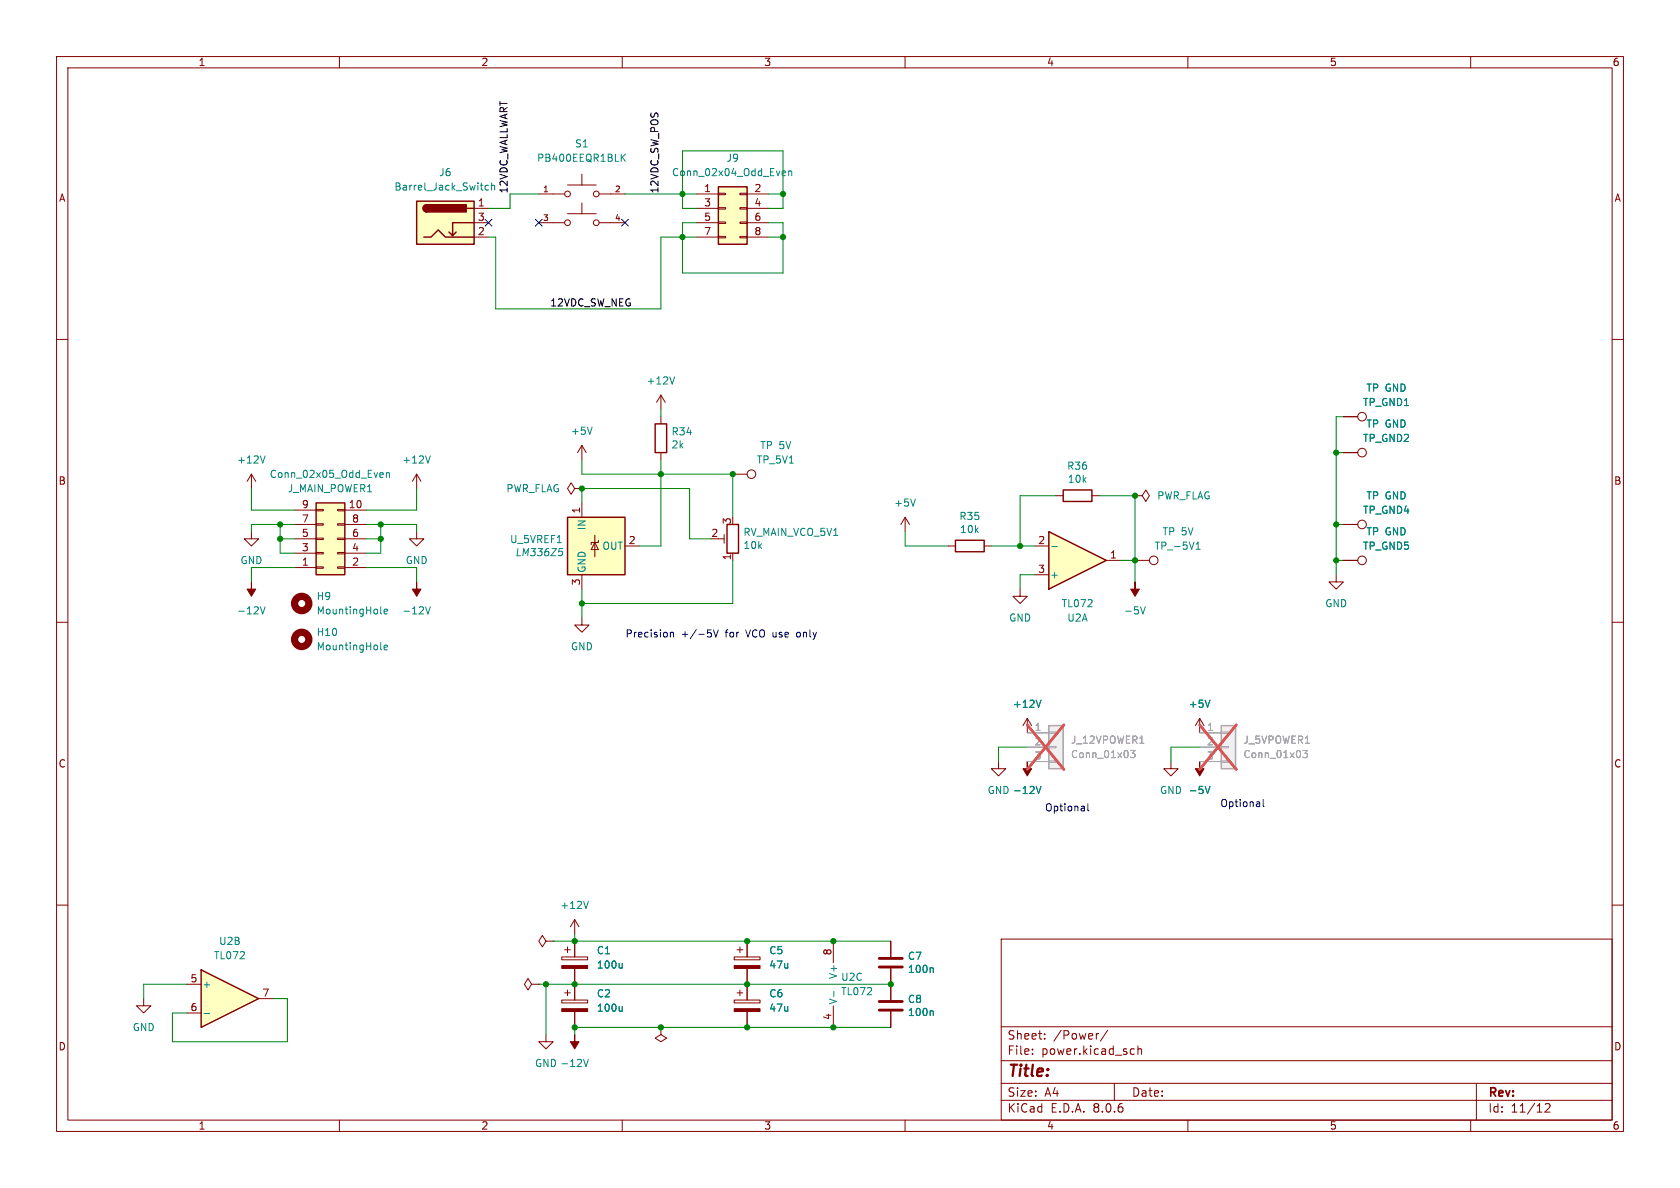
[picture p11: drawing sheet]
<svg xmlns="http://www.w3.org/2000/svg" width="297mm" height="210mm" viewBox="0 0 297 210" stroke-linecap="round" stroke-linejoin="round" font-family="sans-serif">
<g fill="none" stroke="#840000" stroke-width=".18">
<path d="M10 10h277v190h-277zM12 12h273v186h-273zM60 10v2M110 10v2M160 10v2M210 10v2M260 10v2M10 60h2M285 60h2M116.8 69.9v2.5M116.8 73.7v1.2M116.8 69.9l-.7 1.2"/>
<path d="M116.8 69.9l.8 1.2M44.4 94v1.3h1.3l-1.3 1.2-1.2-1.2h1.2M116.8 80v1.3M127 95.3h1M128 94.5v1.5M129.5 97.8v1.3M129.5 83.8h2.6M160 91.4l-.7 1.3M160 91.4v2.6M160 91.4l.8 1.3M167.6 96.5h1.3M174 96.5h1.3"/>
<path d="M10 110h2M102.9 109.2v1.3h1.2l-1.2 1.3-1.3-1.3h1.3M285 110h2M10 160h2M285 160h2M177 166h108v32h-108zM60 198v2M110 198v2M160 198v2M177 194.5h108M177 191.5h108M177 187.5h108"/>
<path d="M177 181.5h108M182.5 186.3v.1M182.5 185.5v.1M184.7 183.6v.1M184.7 182.8v.1M194.2 182.7l-.2 .1M195.8 182.1l-1.3 2M197 191.5v3M200.1 185.4l.4 .1M200.5 186.3l-.4 .1M201.2 185.5l.2-.1 .3 .1 .1 .9M201.2 184.9v1.5"/>
<path d="M210 198v2M260 198v2M261 191.5v6.5M273.2 195.2l.5-.1 .3 .1v.3l-.9 1.1h.9"/>
<circle cx="132.8" cy="83.8" r=".76"/>
</g>
<path d="M115.8 74.9h2.1v5.1h-2.1zM128.5 92.7h2.1v5.1h-2.1zM168.9 95.5h5.1v2h-5.1z" fill="none" stroke="#840000" stroke-width=".25"/>
<path d="M119.3 66.6l-.5 1.3M161.8 88.2l-.4 1.3" fill="none" stroke="#008484" stroke-width=".18"/>
<path d="M100.3 91.4h10.2v10.2h-10.2z" fill="#ffffc2"/>
<path d="M100.3 91.4h10.2v10.2h-10.2z" fill="none" stroke="#840000" stroke-width=".25"/>
<path d="M101.6 86.4l-.6-1.1-.7 1.1 .7 1 .6-1h1.3M102.9 86.4h.1M102.9 88.9v2.5M105.2 95.9l.6 1.3h-1.3zM105.2 94.6v3.8M105.8 95.5v.4h-1.3v.4M110.5 96.5h2.5M102.9 101.6v2.5" fill="none" stroke="#840000" stroke-width=".18"/>
<path d="M98.9 97h.6M98.9 97.5h.3l.3 .2-.1 .3-.3 .2M46 107.3l.4 1.2 .5-1.2" fill="none" stroke="#008484" stroke-width=".18"/>
<path d="M44.4 102.9v1.2h.8l-.8 1.3-.7-1.3h.7z" fill="#840000" stroke="#840000" stroke-width=".18"/>
<path d="M185.4 128.3h2.6v7.6h-2.6z" fill="#f0f0f0"/>
<path d="M181.6 129.5h3.8M181.6 132.1h3.8M181.6 134.6h3.8M185.4 134.5h1.3v.2h-1.3zM185.4 132h1.3v.2h-1.3zM185.4 129.4h1.3v.3h-1.3zM199.9 132.7h.8l-.5 .4 .4 .2v.5l-.2 .1-.5-.1M201.5 131.4h.7" fill="none" stroke="#a1a1a1" stroke-width=".18"/>
<path d="M185.4 128.3h2.6v7.6h-2.6z" fill="none" stroke="#a1a1a1" stroke-width=".25"/>
<path d="M181.6 128.1l6.5 7.9M188.1 128.1l-6.5 7.9" fill="none" stroke="#e65255" stroke-width=".46"/>
<g fill="#840000" stroke="#840000" stroke-width=".18">
<path d="M181.6 134.6v1.3h.8l-.8 1.3-.8-1.3h.8z"/>
<path d="M212.1 134.6v1.3h.8l-.8 1.3-.8-1.3h.8z"/>
</g>
<path d="M104.7 75.5l-.4 1.3M76.1 80.6l-.4 1.3M183.2 139l.4 1.3 .4-1.3M184 123.8l-.4 1.2M213.1 139l.4 1.3 .4-1.3M213.9 123.8l-.4 1.2" fill="none" stroke="#008484" stroke-width=".18"/>
<g fill="none" stroke="#840000" stroke-width=".18">
<path d="M102.9 78.7l-.8 1.3M102.9 78.7v2.6M102.9 78.7l.7 1.3M73.7 83.8l-.8 1.3M73.7 83.8v2.6M73.7 83.8l.7 1.3M176.5 134.6v1.3h1.3l-1.3 1.3-1.2-1.3h1.2M181.6 127l-.8 1.3M181.6 127v2.5M181.6 127l.8 1.3M212.1 127l-.8 1.3M212.1 127v2.5"/>
<path d="M212.1 127l.8 1.3"/>
</g>
<path d="M215.9 128.3h2.5v7.6h-2.5z" fill="#f0f0f0"/>
<path d="M212.1 129.5h3.8M212.1 132.1h3.8M212.1 134.6h3.8M215.9 134.5h1.3v.2h-1.3zM215.9 132h1.3v.2h-1.3zM215.9 129.4h1.3v.3h-1.3zM230.3 132.7h.8l-.4 .4 .4 .2v.5l-.2 .1-.6-.1" fill="none" stroke="#a1a1a1" stroke-width=".18"/>
<path d="M215.9 128.3h2.5v7.6h-2.5z" fill="none" stroke="#a1a1a1" stroke-width=".25"/>
<path d="M212.1 128.1l6.5 7.9M218.6 128.1l-6.5 7.9" fill="none" stroke="#e65255" stroke-width=".46"/>
<g fill="#840000" stroke="#840000" stroke-width=".18">
<path d="M101.6 182.9v1.3h.8l-.8 1.2-.8-1.2h.8z"/>
<path d="M99.3 178.3h4.6v.5h-4.6z"/>
<path d="M200.7 102.9v1.2h.7l-.7 1.3-.8-1.3h.8z"/>
</g>
<path d="M201.6 107.3l.5 1.2 .4-1.2M110 177.9v.9M110 178.6l-.2 .2M103.2 187.3l.4 1.2 .4-1.2" fill="none" stroke="#008484" stroke-width=".18"/>
<path d="M186.7 87.6h1.3M193 87.6h1.3M180.3 104.1v1.3h1.3l-1.3 1.3-1.2-1.3h1.2M207 134.6v1.3h1.3l-1.3 1.3-1.3-1.3h1.3M99.3 176.8h4.6v.5h-4.6zM99.8 175.5h1M100.3 175v1M101.6 174v2.8M101.6 178.8v2.8M96.5 182.9v1.3h1.3l-1.3 1.2-1.3-1.2h1.3M116.8 181.6v1.3l1.1 .6-1.1 .7-1-.7 1-.6M116.8 181.6h.1" fill="none" stroke="#840000" stroke-width=".18"/>
<path d="M188 86.6h5v2h-5z" fill="none" stroke="#840000" stroke-width=".25"/>
<path d="M185.4 94l10.2 5.1-10.2 5z" fill="#ffffc2"/>
<path d="M185.4 94l10.2 5.1-10.2 5z" fill="none" stroke="#840000" stroke-width=".25"/>
<g fill="none" stroke="#840000" stroke-width=".18">
<path d="M182.9 96.5h2.5M195.6 99.1h2.5M200.7 87.6h1.2l.7-1 .6 1-.6 1-.7-1M200.7 87.6h.1M200.7 99.1h2.5M182.9 101.6h2.5M25.4 176.5v1.3h1.3l-1.3 1.3-1.3-1.3h1.3M147.3 166.4v3.8M147.3 177.8v3.8M157.5 166.4v2.8M157.5 171.2v5.6M157.5 178.8v2.8"/>
<circle cx="204" cy="99.1" r=".76"/>
</g>
<path d="M185.9 96.6h1M211.5 97.1h.7M211.5 96.2l.3-.4v1.3M147.4 175.2v1M164.8 171.1l.2 .1v.7M164.8 178.7l.2 .2v.6" fill="none" stroke="#008484" stroke-width=".18"/>
<path d="M155.4 170.9h4.1M155.4 169.4h4.1M155.4 178.6h4.1M155.4 177h4.1" fill="none" stroke="#840000" stroke-width=".51"/>
<path d="M35.6 171.5l10.1 5-10.1 5.1z" fill="#ffffc2"/>
<path d="M35.6 171.5l10.1 5-10.1 5.1z" fill="none" stroke="#840000" stroke-width=".25"/>
<g fill="none" stroke="#840000" stroke-width=".18">
<path d="M237.5 73.7h2.5M237.5 80h2.5M237.5 92.7h2.5M237.5 99.1h2.5M236.2 101.6v1.3h1.3l-1.3 1.2-1.3-1.2h1.3M33 174h2.6M33 179.1h2.6M45.7 176.5h2.6M94 174l-.7-1-.6 1 .6 1 .7-1h1.2M95.2 174h.1M96.5 166.4l-.6-1-.7 1 .7 1 .6-1h1.3M97.8 166.4h.1"/>
<path d="M99.3 169.2h4.6v.5h-4.6zM99.8 167.9h1M100.3 167.4v1M101.6 162.6v2.5M101.6 166.4v2.8M101.6 171.2v2.8M101.6 162.6l-.8 1.2M101.6 162.6l.8 1.2M129.8 169.2h4.6v.5h-4.6zM129.8 176.8h4.6v.5h-4.6zM130.3 167.9h1M130.3 175.5h1"/>
<path d="M130.8 167.4v1M130.8 175v1M132.1 166.4v2.8M132.1 171.2v5.6M132.1 178.8v2.8"/>
<circle cx="240.8" cy="73.7" r=".76"/>
<circle cx="240.8" cy="92.7" r=".76"/>
<circle cx="240.8" cy="80" r=".76"/>
<circle cx="240.8" cy="99.1" r=".76"/>
</g>
<path d="M104 159.3l-.4 1.3M36.1 179.2h1M110 170.3v.8M110 171l-.2 .1" fill="none" stroke="#008484" stroke-width=".18"/>
<g fill="#840000" stroke="#840000" stroke-width=".18">
<path d="M99.3 170.7h4.6v.5h-4.6z"/>
<path d="M129.8 170.7h4.6v.5h-4.6z"/>
<path d="M129.8 178.3h4.6v.5h-4.6z"/>
</g>
<path d="M73.7 35.6h10.1v7.6h-10.1z" fill="#ffffc2"/>
<path d="M73.7 35.6h10.1v7.6h-10.1zM75.4 36.2a.64 .64 0 0 0-.6 .6 .64 .64 0 0 0 .6 .7M82.5 36.8h1.3M83.8 39.4h-3.8v2.3l-.6-.7M74.9 41.9h1.3l1.3-1.3 1.2 1.3h5.1M80.6 41l-.6 .7" fill="none" stroke="#840000" stroke-width=".25"/>
<g fill="#840000" stroke="#840000" stroke-width=".25">
<path d="M75 36.4l.4-.2v1.3a.63 .63 0 0 1-.5-.4 .63 .63 0 0 1 .1-.7z"/>
<path d="M75.4 36.2h7v1.3h-7z"/>
</g>
<g fill="none" stroke="#840000" stroke-width=".18">
<path d="M83.8 36.8h2.6M83.8 39.4h2.6M95.2 39.4h4.6M95.2 34.3h4.6M100.3 37.8h5.1M100.3 32.7h5.1M102.9 30.8v1.9M102.9 35.9v1.9M105.9 39.4h4.6M105.9 34.3h4.6M83.8 41.9h2.6M44.4 83.8l-.7 1.3"/>
<path d="M44.4 83.8v2.6M44.4 83.8l.8 1.3M73.7 94v1.3h1.2l-1.2 1.2-1.3-1.2h1.3"/>
<circle cx="100.3" cy="39.4" r=".51"/>
<circle cx="100.3" cy="34.3" r=".51"/>
<circle cx="105.4" cy="39.4" r=".51"/>
<circle cx="105.4" cy="34.3" r=".51"/>
</g>
<path d="M86.4 32.8h-.4l-.2 .2 .1 .5h.5M86.9 32.9l.2-.1h.3v.8M86.9 32.3v1.3M110 27.8l.6 .7M110.6 27.2l-.8 .8M46.9 80.6l-.5 1.3M67.3 108.3l.2 .2M67.9 108.1l.6-.1-.1-.3h-.3l-.2 .2 .1 .6h.4M75.2 107.3l.5 1.2 .4-1.2" fill="none" stroke="#008484" stroke-width=".18"/>
<path d="M73.7 102.9v1.2h.7l-.7 1.3-.8-1.3h.8z" fill="#840000" stroke="#840000" stroke-width=".18"/>
<circle cx="53.3" cy="106.7" r="1.27" fill="none" stroke="#840000" stroke-width="1.3"/>
<path d="M127 33h5.1v10.2h-5.1z" fill="#ffffc2"/>
<g fill="none" stroke="#840000" stroke-width=".18">
<path d="M123.2 34.3h3.8M123.2 36.8h3.8M123.2 39.4h3.8M127 39.2h1.3v.3h-1.3zM127 36.7h1.3v.3h-1.3zM127 34.2h1.3v.2h-1.3zM130.8 39.2h1.3v.3h-1.3zM130.8 36.7h1.3v.3h-1.3zM130.8 34.2h1.3v.2h-1.3zM132.1 34.3h3.8M132.1 36.8h3.8M132.1 39.4h3.8"/>
<path d="M123.2 41.9h3.8M127 41.8h1.3v.2h-1.3zM130.8 41.8h1.3v.2h-1.3zM132.1 41.9h3.8"/>
</g>
<path d="M127 33h5.1v10.2h-5.1z" fill="none" stroke="#840000" stroke-width=".25"/>
<path d="M138.5 30.2l.3 .1 .1 .2-.6 .1M138.8 31l-.3 .1M139.4 30.3l.2-.1 .3 .1 .1 .8M139.4 30.2v.9M67.3 114.7l.2 .2M67.9 114.5l.6-.2-.1-.2-.3-.1-.2 .2 .1 .6h.4" fill="none" stroke="#008484" stroke-width=".18"/>
<circle cx="53.3" cy="113" r="1.27" fill="none" stroke="#840000" stroke-width="1.3"/>
<path d="M55.9 88.9h5.1v12.7h-5.1z" fill="#ffffc2"/>
<g fill="none" stroke="#840000" stroke-width=".18">
<path d="M237.5 73.7h2.5M52.1 90.2h3.8M52.1 97.8h3.8M52.1 95.3h3.8M52.1 92.7h3.8M55.9 90h1.2v.3h-1.2zM55.9 92.6h1.2v.2h-1.2zM55.9 95.1h1.2v.3h-1.2zM55.9 97.7h1.2v.2h-1.2zM59.7 90h1.3v.3h-1.3zM59.7 92.6h1.3v.2h-1.3zM59.7 95.1h1.3v.3h-1.3z"/>
<path d="M59.7 97.7h1.3v.2h-1.3zM61 90.2h3.8M61 97.8h3.8M61 95.3h3.8M61 92.7h3.8M237.5 92.7h2.5M237.5 80h2.5M237.5 99.1h2.5M52.1 100.3h3.8M55.9 100.2h1.2v.3h-1.2zM59.7 100.2h1.3v.3h-1.3zM61 100.3h3.8"/>
<path d="M101.6 166.4v2.8M101.6 171.2v5.6M101.6 178.8v2.8M132.1 166.4v2.8M132.1 171.2v5.6M132.1 178.8v2.8M157.5 166.4v2.8M157.5 171.2v5.6M157.5 178.8v2.8"/>
</g>
<path d="M55.9 88.9h5.1v12.7h-5.1z" fill="none" stroke="#840000" stroke-width=".25"/>
<g fill="none" stroke="#008484" stroke-width=".18">
<path d="M67.3 83.6h.4l.1 .3-.6 .1M67.7 84.3l-.4 .1M68.3 83.7l.2-.1h.3l.1 .8M68.3 83.6v.8M183.2 139l.4 1.3 .4-1.3M184 123.8l-.4 1.2M213.1 139l.4 1.3 .4-1.3M213.9 123.8l-.4 1.2M110 170.3v.8M110 177.9v.9M110 171l-.2 .1M110 178.6l-.2 .2"/>
<path d="M164.8 178.7l.2 .2v.6M164.8 171.1l.2 .1v.7"/>
</g>
<path d="M118.5 111.8v.8M118.5 111.9l.2-.1h.3l.1 .8M125.1 111.3h.6M125.2 111.8h.3l.3 .3-.1 .4-.5 .1M126.1 111.3l.5 1.3 .4-1.3M140.9 111.8l-.1 .2 .1 .6M192.3 142.1v1.1l.2 .2M223.3 141.3v1.1l.2 .2" fill="none" stroke="#0000c2" stroke-width=".18"/>
<g fill="none" stroke="#008400" stroke-width=".18">
<path d="M95.2 34.3h-5v2.5h-3.8M110.5 34.3h12.7M123.2 36.8h-2.6v-10.1h17.8v10.1h-2.5M123.2 39.4h-2.6v8.9h17.8v-8.9h-2.5M135.9 34.3h2.5M86.4 41.9h1.2v12.7h29.2v-12.7h6.4M135.9 41.9h2.5M116.8 72.4v1.3M237.5 73.7h-1.3v27.9M44.4 86.4v3.8h7.7M49.5 95.3h2.6M49.5 92.7v5.1h2.6"/>
<path d="M52.1 92.7h-7.7v1.3M64.8 95.3h2.5M64.8 92.7h8.9v1.3M67.3 92.7v5.1h-2.5M73.7 86.4v3.8h-8.9M102.9 88.9v-2.5h19v8.9h3.8M102.9 81.3v2.5h26.6v7.6M116.8 81.3v15.2h-3.8M129.5 99.1v7.6h-26.6M160 94v2.5h7.6M175.3 96.5h7.6M186.7 87.6h-6.4v8.9"/>
<path d="M194.3 87.6h6.4v15.3M198.1 99.1h2.6M236.2 92.7h1.3M236.2 99.1h1.3M236.2 80h1.3M52.1 100.3h-7.7v2.6M64.8 100.3h8.9v2.6M102.9 104.1v5.1M182.9 101.6h-2.6v2.5M181.6 132.1h-5.1v2.5M212.1 132.1h-5.1v2.5M33 174h-7.6v2.5"/>
<path d="M48.3 176.5h2.5v7.7h-20.3v-5.1h2.5M95.2 174h62.3M96.5 174v8.9M97.8 166.4h59.7M101.6 165.1v1.3M157.5 181.6h-55.9v1.3"/>
</g>
<path d="M85.8 38.8l1.2 1.2M87 38.8l-1.2 1.2M94.6 38.8l1.3 1.2M95.9 38.8l-1.3 1.2M109.9 38.8l1.2 1.2M111.1 38.8l-1.2 1.2" fill="none" stroke="#000084" stroke-width=".18"/>
<path d="M181.6 129.5h3.8M181.6 132.1h3.8M181.6 134.6h3.8M199.9 132.7h.8l-.5 .4 .4 .2v.5l-.2 .1-.5-.1M201.5 131.4h.7M212.1 129.5h3.8M212.1 132.1h3.8M212.1 134.6h3.8M230.3 132.7h.8l-.4 .4 .4 .2v.5l-.2 .1-.6-.1" fill="none" stroke="#a1a1a1" stroke-width=".18"/>
<path d="M181.6 128.1l6.5 7.9M188.1 128.1l-6.5 7.9M212.1 128.1l6.5 7.9M218.6 128.1l-6.5 7.9" fill="none" stroke="#e65255" stroke-width=".46"/>
<g fill="#008400" stroke="#008400" stroke-width=".18">
<circle cx="180.3" cy="96.5" r=".46"/>
<circle cx="200.7" cy="99.1" r=".46"/>
<circle cx="200.7" cy="87.6" r=".46"/>
<circle cx="236.2" cy="80" r=".46"/>
<circle cx="236.2" cy="99.1" r=".46"/>
<circle cx="236.2" cy="92.7" r=".46"/>
<circle cx="67.3" cy="95.3" r=".46"/>
<circle cx="49.5" cy="95.3" r=".46"/>
<circle cx="49.5" cy="92.7" r=".46"/>
<circle cx="67.3" cy="92.7" r=".46"/>
<circle cx="138.4" cy="34.3" r=".46"/>
<circle cx="138.4" cy="41.9" r=".46"/>
<circle cx="120.6" cy="41.9" r=".46"/>
<circle cx="120.6" cy="34.3" r=".46"/>
<circle cx="147.3" cy="181.6" r=".46"/>
<circle cx="132.1" cy="181.6" r=".46"/>
<circle cx="132.1" cy="166.4" r=".46"/>
<circle cx="132.1" cy="174" r=".46"/>
<circle cx="101.6" cy="174" r=".46"/>
<circle cx="101.6" cy="166.4" r=".46"/>
<circle cx="96.5" cy="174" r=".46"/>
<circle cx="157.5" cy="174" r=".46"/>
<circle cx="147.3" cy="166.4" r=".46"/>
<circle cx="116.8" cy="181.6" r=".46"/>
<circle cx="101.6" cy="181.6" r=".46"/>
<circle cx="102.9" cy="106.7" r=".46"/>
<circle cx="102.9" cy="86.4" r=".46"/>
<circle cx="116.8" cy="83.8" r=".46"/>
<circle cx="129.5" cy="83.8" r=".46"/>
</g>
<text font-size="2.8" fill="#840000" x="178" y="190.9">Title:</text>
<g font-size="2.1" fill="#840000">
<text x="178" y="184">Sheet:</text>
<text x="186.2" y="184">/Power/</text>
<text x="178" y="186.7">File:</text>
<text x="184.1" y="186.7">power.kicad_sch</text>
<text x="178" y="196.9">KiCad</text>
<text x="178" y="194.1">Size:</text>
<text x="184.7" y="194.1">A4</text>
<text x="185.7" y="196.9">E.D.A.</text>
<text x="193.3" y="196.9">8.0.6</text>
<text x="200" y="194.1">Date:</text>
<text x="263" y="194.3">Rev:</text>
<text x="263" y="196.9">Id:</text>
<text x="267.1" y="196.9">11/12</text>
</g>
<g font-size="1.8" fill="#840000">
<text x="35" y="11.9">1</text>
<text x="85" y="11.9">2</text>
<text x="135" y="11.9">3</text>
<text x="185" y="11.9">4</text>
<text x="235" y="11.9">5</text>
<text x="285" y="11.9">6</text>
<text x="10.3" y="35.9">A</text>
<text x="124.4" y="34">1</text>
<text x="133.3" y="34">2</text>
<text x="285.3" y="35.9">A</text>
<text x="84.4" y="36.6">1</text>
<text x="84.4" y="41.7">2</text>
<text x="84.4" y="39.1">3</text>
<text x="124.4" y="36.6">3</text>
<text x="124.4" y="39.1">5</text>
<text x="124.4" y="41.7">7</text>
<text x="133.3" y="36.6">4</text>
<text x="133.3" y="39.1">6</text>
<text x="133.3" y="41.7">8</text>
<text x="10.3" y="85.9">B</text>
<text x="53.3" y="89.9">9</text>
<text x="61.6" y="89.9">10</text>
<text x="285.3" y="85.9">B</text>
<text x="53.3" y="95">5</text>
<text x="53.3" y="92.5">7</text>
<text x="62.2" y="95">6</text>
<text x="62.2" y="92.5">8</text>
<text x="102.6" y="90.9" transform="rotate(-90 102.6 90.9)">1</text>
<text x="125.7" y="95">2</text>
<text x="129.3" y="92.8" transform="rotate(-90 129.3 92.8)">3</text>
<text x="53.3" y="100.1">1</text>
<text x="53.3" y="97.5">3</text>
<text x="62.2" y="100.1">2</text>
<text x="62.2" y="97.5">4</text>
<text x="111.1" y="96.3">2</text>
<text x="129.3" y="99.1" transform="rotate(-90 129.3 99.1)">1</text>
<text x="183.4" y="96.3">2</text>
<text x="183.4" y="101.3">3</text>
<text x="196.1" y="98.8">1</text>
<text x="102.6" y="103.6" transform="rotate(-90 102.6 103.6)">3</text>
<text x="10.3" y="135.9">C</text>
<text x="285.3" y="135.9">C</text>
<text x="33.6" y="173.7">5</text>
<text x="147.1" y="169" transform="rotate(-90 147.1 169)">8</text>
<text x="33.6" y="178.8">6</text>
<text x="46.3" y="176.3">7</text>
<text x="10.3" y="185.9">D</text>
<text x="147.1" y="180.4" transform="rotate(-90 147.1 180.4)">4</text>
<text x="285.3" y="185.9">D</text>
<text x="35" y="199.9">1</text>
<text x="85" y="199.9">2</text>
<text x="135" y="199.9">3</text>
<text x="185" y="199.9">4</text>
<text x="235" y="199.9">5</text>
<text x="285" y="199.9">6</text>
</g>
<g font-size="1.8" fill="#008484">
<text x="94.8" y="28.8">PB400EEQR1BLK</text>
<text x="101.6" y="26.3">S1</text>
<text x="128.3" y="28.8">J9</text>
<text x="69.6" y="33.9">Barrel_Jack_Switch</text>
<text x="77.5" y="31.3">J6</text>
<text x="118.7" y="31.3">Conn_02x04_Odd_Even</text>
<text x="114.2" y="68.2">+12V</text>
<text x="240.9" y="72">TP_GND1</text>
<text x="241.5" y="69.4">TP GND</text>
<text x="100.8" y="77.1">+5V</text>
<text x="118.6" y="77.2">R34</text>
<text x="241.5" y="75.8">TP GND</text>
<text x="41.8" y="82.1">+12V</text>
<text x="71" y="82.1">+12V</text>
<text x="118.6" y="79.5">2k</text>
<text x="133.7" y="82.1">TP_5V1</text>
<text x="134.3" y="79.6">TP 5V</text>
<text x="188.6" y="83.2">R36</text>
<text x="240.9" y="78.3">TP_GND2</text>
<text x="47.6" y="84.7">Conn_02x05_Odd_Even</text>
<text x="50.8" y="87.2">J_MAIN_POWER1</text>
<text x="89.4" y="87.2">PWR_FLAG</text>
<text x="158" y="89.8">+5V</text>
<text x="188.7" y="85.5">10k</text>
<text x="204.5" y="88.5">PWR_FLAG</text>
<text x="241.5" y="88.5">TP GND</text>
<text x="103.7" y="93.8" transform="rotate(-90 103.7 93.8)">IN</text>
<text x="131.3" y="94.9">RV_MAIN_VCO_5V1</text>
<text x="169.5" y="92.1">R35</text>
<text x="169.6" y="94.4">10k</text>
<text x="205.4" y="94.8">TP 5V</text>
<text x="240.9" y="91">TP_GND4</text>
<text x="241.5" y="94.8">TP GND</text>
<text x="42.4" y="99.9">GND</text>
<text x="71.6" y="99.9">GND</text>
<text x="90.1" y="96.2">U_5VREF1</text>
<text x="91" y="98.5">LM336Z5</text>
<text x="103.7" y="101.3" transform="rotate(-90 103.7 101.3)">GND</text>
<text x="106.4" y="97.4">OUT</text>
<text x="131.3" y="97.3">10k</text>
<text x="204" y="97.4">TP_-5V1</text>
<text x="240.9" y="97.4">TP_GND5</text>
<text x="55.9" y="106.3">H9</text>
<text x="185.5" y="102.5">+</text>
<text x="187.6" y="107.5">TL072</text>
<text x="234.2" y="107.5">GND</text>
<text x="41.8" y="108.8">-12V</text>
<text x="55.9" y="112.6">H10</text>
<text x="55.9" y="108.8">MountingHole</text>
<text x="71" y="108.8">-12V</text>
<text x="178.3" y="110.1">GND</text>
<text x="188.6" y="110.1">U2A</text>
<text x="198.6" y="108.8">-5V</text>
<text x="55.9" y="115.2">MountingHole</text>
<text x="100.8" y="115.2">GND</text>
<text x="179" y="125.3">+12V</text>
<text x="210.1" y="125.3">+5V</text>
<text x="174.5" y="140.6">GND -12V</text>
<text x="179" y="140.6">-12V</text>
<text x="205" y="140.6">GND -5V</text>
<text x="210.1" y="140.6">-5V</text>
<text x="99" y="160.9">+12V</text>
<text x="38.6" y="167.2">U2B</text>
<text x="37.7" y="169.8">TL072</text>
<text x="105.4" y="168.9">C1</text>
<text x="105.4" y="171.4">100u</text>
<text x="135.9" y="168.9">C5</text>
<text x="135.9" y="171.4">47u</text>
<text x="148.2" y="173.2" transform="rotate(-90 148.2 173.2)">V+</text>
<text x="148.6" y="173.6">U2C</text>
<text x="160.4" y="169.9">C7</text>
<text x="160.4" y="172.2">100n</text>
<text x="35.7" y="174.9">+</text>
<text x="105.4" y="176.5">C2</text>
<text x="105.4" y="179">100u</text>
<text x="135.9" y="176.5">C6</text>
<text x="135.9" y="179">47u</text>
<text x="148.2" y="177.7" transform="rotate(-90 148.2 177.7)">V-</text>
<text x="148.6" y="176.1">TL072</text>
<text x="160.4" y="177.5">C8</text>
<text x="160.4" y="179.8">100n</text>
<text x="23.4" y="182.5">GND</text>
<text x="94.5" y="188.8">GND -12V</text>
</g>
<g font-size="1.8">
<text x="89.8" y="34.3" transform="rotate(-90 89.8 34.3)">12VDC_WALLWART</text>
<text x="116.5" y="34.3" transform="rotate(-90 116.5 34.3)">12VDC_SW_POS</text>
<text x="97.2" y="54.3">12VDC_SW_NEG</text>
</g>
<g font-size="1.8" fill="#0000c2">
<text x="110.5" y="112.8">Precision</text>
<text x="120.4" y="112.8">+/-5V</text>
<text x="128.4" y="112.8">for</text>
<text x="132.2" y="112.8">VCO use</text>
<text x="141.5" y="112.8">only</text>
<text x="184.7" y="143.5">Optional</text>
<text x="215.6" y="142.8">Optional</text>
</g>
<g font-size="1.8" fill="#a1a1a1">
<text x="182.8" y="129.3">1</text>
<text x="182.8" y="131.8">2</text>
<text x="189.2" y="131.7">J_12VPOWER1</text>
<text x="213.3" y="129.3">1</text>
<text x="213.3" y="131.8">2</text>
<text x="219.7" y="131.7">J_5VPOWER1</text>
<text x="182.8" y="134.4">3</text>
<text x="189.2" y="134.2">Conn_01x03</text>
<text x="213.3" y="134.4">3</text>
<text x="219.7" y="134.2">Conn_01x03</text>
</g>
<g font-size="1.4" fill="#840000">
<text x="95.9" y="34">1</text>
<text x="108.6" y="34">2</text>
<text x="95.9" y="39.1">3</text>
<text x="108.6" y="39.1">4</text>
</g>
</svg>
